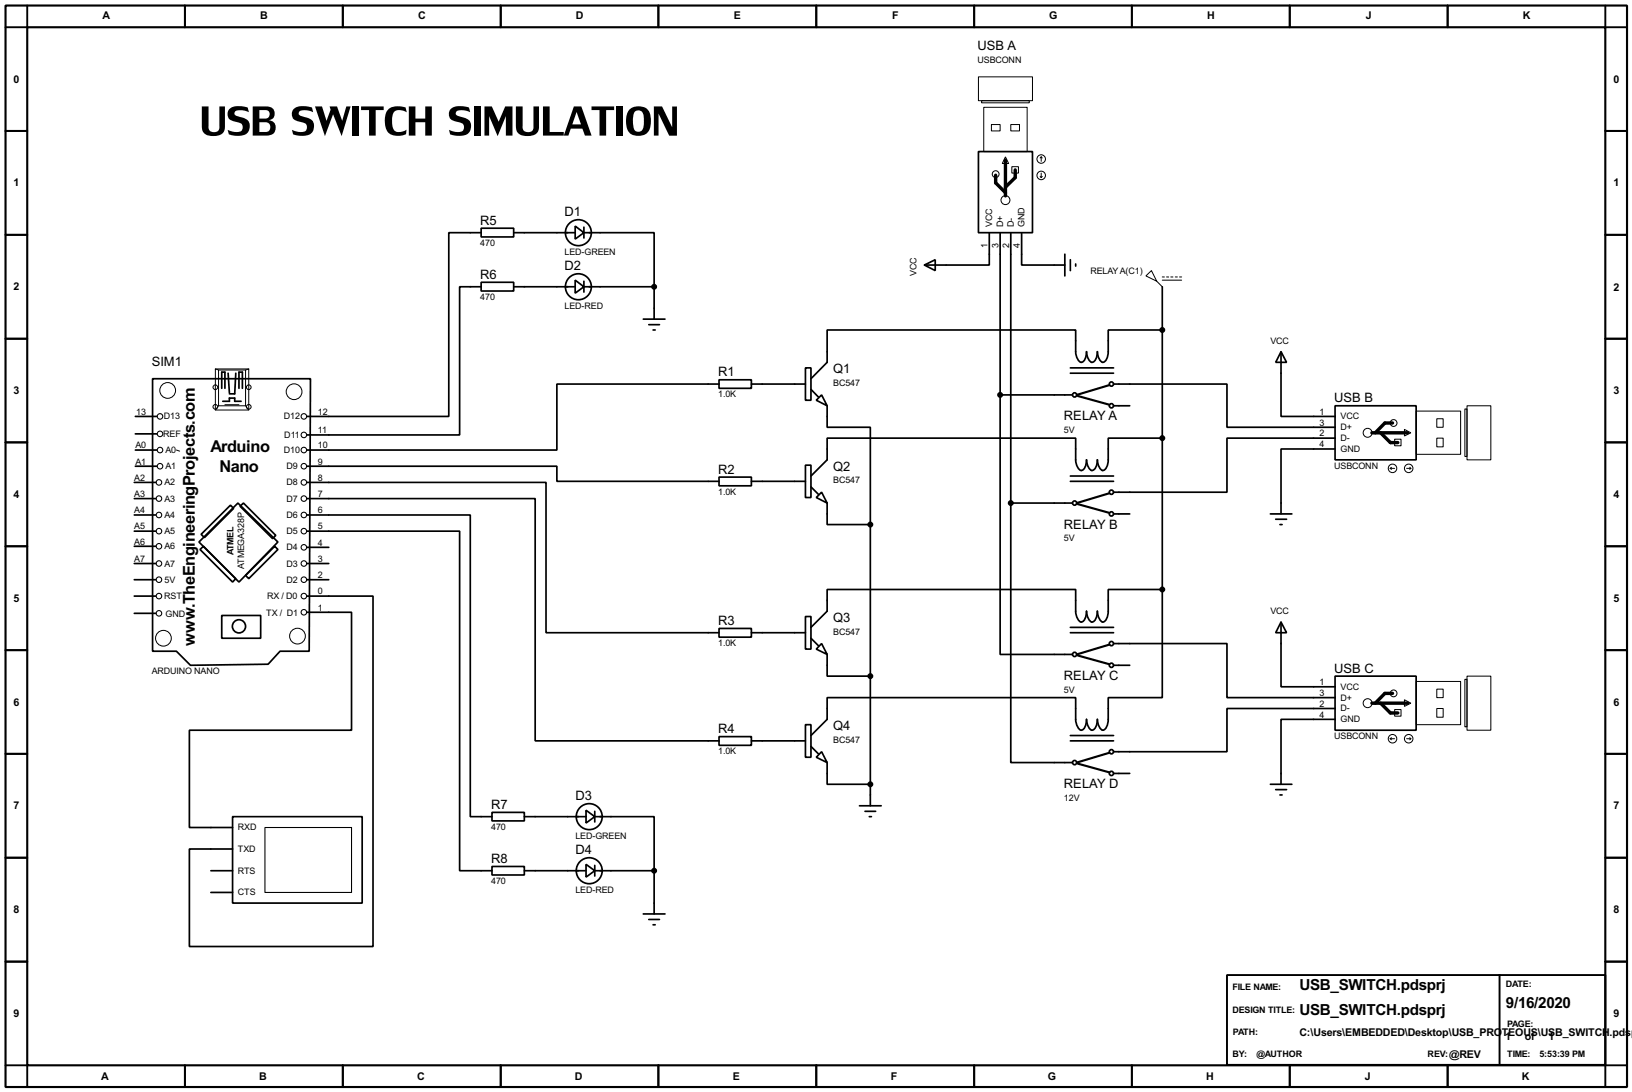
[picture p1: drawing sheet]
<svg xmlns="http://www.w3.org/2000/svg" width="383mm" height="256mm" viewBox="0 0 383 256" stroke-linecap="round" stroke-linejoin="round" font-family="sans-serif">
<path d="M1.3 1.3h381v254h-381zM6.4 6.4h370.8v243.8h-370.8zM253.3 93l7.4 2.1M260.7 90.5l-7.7 2.3M253.3 118.4l7.4 2.1M260.7 115.9l-7.7 2.3M253.3 154l7.4 2M260.7 151.4l-7.7 2.3M253.3 179.4l7.4 2M260.7 176.8l-7.7 2.3" fill="none" stroke="#000" stroke-width=".5"/>
<g fill="none" stroke="#000" stroke-width=".45">
<path d="M6.4 1.3v5.1h-5.1M43.5 1.3v5.1M80.6 1.3v5.1M117.7 1.3v5.1M154.7 1.3v5.1M191.8 1.3v5.1M228.9 1.3v5.1M266 1.3v5.1M303.1 1.3v5.1M340.2 1.3v5.1M377.2 1.3v5.1h5.1M1.3 30.8h5.1"/>
<path d="M377.2 30.8h5.1M1.3 55.2h5.1M377.2 55.2h5.1M1.3 79.6h5.1M377.2 79.6h5.1M1.3 103.9h5.1M377.2 103.9h5.1M1.3 128.3h5.1M377.2 128.3h5.1M1.3 152.7h5.1M377.2 152.7h5.1M1.3 177.1h5.1"/>
<path d="M377.2 177.1h5.1M1.3 201.5h5.1M377.2 201.5h5.1M1.3 225.9h5.1M288.3 229h88.9v21.1h-88.9zM352.4 229v21.1M377.2 225.9h5.1M1.3 250.2h5.1v5.1M43.5 250.2v5.1M80.6 250.2v5.1M117.7 250.2v5.1M154.7 250.2v5.1"/>
<path d="M191.8 250.2v5.1M228.9 250.2v5.1M266 250.2v5.1M303.1 250.2v5.1M340.2 250.2v5.1M382.3 250.2h-5.1v5.1"/>
</g>
<g fill="none" stroke="#000" stroke-width=".4">
<path d="M229.9 35.6h12.7v19.1h-12.7zM113.1 53.6h7.6v2.1h-7.6zM113.1 54.7h-7.6v43.1h-33.3M120.7 54.7h14.5M135.2 53.1l2 1.6-2 1.5zM137.2 54.7h16.5v12.7M137.2 53.4v2.5M232.5 54.7v7.6h-15.3M235 54.7v38.1M237.5 54.7v63.5M240.1 54.7v7.6h10.1M250.2 59.7v5.1"/>
<path d="M113.1 66.3h7.6v2.1h-7.6zM113.1 67.4h-5.1v34.8h-35.8M120.7 67.4h14.5M135.2 65.8l2 1.6-2 1.5zM137.2 67.4h16.5M137.2 66.1v2.5M151.2 75h5.1M152.5 76.3h2.5M153.5 77.5h.5M153.7 67.4v7.6M217.2 62.3l2.6-1.3v2.6zM251.5 61v2.6"/>
<path d="M252.8 62v.5M273.1 77.5h-12.7v2.6a7.9 7.9 0 0 1-.4 4.2 .88 .88 0 0 1-.8 .8 .88 .88 0 0 1-.9-.8l-.4-1.7a2.24 2.24 0 0 1-1.3 2.5 2.65 2.65 0 0 1-1.3-2.5v.6a2.01 2.01 0 0 1-1.2 1.9 2.58 2.58 0 0 1-1.3-2.5v-5.1h-58.4v7.6l-3.8 3.9M273.1 67.4v71.1M31.8 97.8h5.1M35.9 89h37.1l-.3 64h-6.9l-2.8 3-18.2 .3-3.3-3.3h-5.6zM52.1 91.2v-3.8h.8v3.8M52.4 94.3h1.5v-.8h1.3v.8h1.5M53.6 87.7l.3 4.6M55.4 87.7l-.2 4.8h-1.3M56.2 91.2v-3.8h.8v3.8M169 89.2h7.6v2h-7.6zM169 90.2h-38.1v15.5h-58.7"/>
<path d="M176.6 90.2h12.7M189.3 86.4h1.3v7.6h-1.3zM190.6 91.5l1.7 1.8M191.8 94l1.3-1.2 1.3 2.5zM194.4 95.3v5.1h10.1v22.8M235 92.8v60.9h17M235 92.8h17M251.5 86.4h10.2M251.5 87.7h10.2M261.7 90.2h26.6v10.2h25.4M261.7 95.3h3.8M301 82.6l1.3 2.5h-2.5z"/>
<path d="M301 82.6v15.2h12.7M313.7 95.3h19.1v12.7h-19.1zM31.6 117.1h5M31.6 113.3h5M31.8 109.5h5.1M31.8 105.7h5.1M31.8 101.9h5.1M56.4 118.9l.8-.7 7.6 7.6-.7 .7zM72.2 109.5h58.7v3.6h38.1M72.2 113.3h56.1v35.3h40.7M72.2 117.1h53.6v56.9h43.2M169 112.1h7.6v2h-7.6z"/>
<path d="M176.6 113.1h12.7M189.3 109.3h1.3v7.6h-1.3zM190.6 114.4l1.7 1.7M191.8 116.9l1.3-1.3 1.3 2.6zM194.4 118.2v5h10.1M237.5 118.2v60.9h14.5M237.5 118.2h14.5M251.5 113.1h10.2M251.5 111.8h10.2M273.1 102.9h-12.7v2.6a7.9 7.9 0 0 1-.4 4.2 .88 .88 0 0 1-.8 .8 .88 .88 0 0 1-.9-.8l-.4-1.7a2.24 2.24 0 0 1-1.3 2.5 2.65 2.65 0 0 1-1.3-2.5v.6a2.01 2.01 0 0 1-1.2 1.9 2.58 2.58 0 0 1-1.3-2.5v-5.1h-58.4v5.1l-3.8 3.8M313.7 102.9h-25.4v12.7h-26.6M313.7 105.5h-12.7v15.2"/>
<path d="M31.6 136.2h5M31.6 132.4h5M31.6 124.8h5M31.6 121h5M31.6 128.3h5M46.8 127.3l9.1-9.1 9.4 9.1-9.1 9.4zM47 129.1l.8-.8 7.6 7.6-.7 .8zM47.3 125.5l6.9-6.8 .7 .7-6.8 6.9zM57.7 135.2l6.9-6.9 .7 .8-6.8 6.8zM72.2 121h38.3v70.8h5.1M72.2 124.8h35.8v79.7h7.6M72.2 136.2h5.1"/>
<path d="M72.2 132.4h5.1M72.2 128.6h5.1M204.5 123.2v66.1M261.7 120.7h3.8M273.1 138.5h-12.7v2.5a8.1 8.1 0 0 1-.4 4.3 .9 .9 0 0 1-1.2 .7l-.7-1.2-.2-1.2-.1 .6a2.04 2.04 0 0 1-1.2 1.9 2.75 2.75 0 0 1-1.3-2.5v.6a2.08 2.08 0 0 1-1.2 1.9 2.67 2.67 0 0 1-1.3-2.5v-5.1h-58.4v5.1l-3.8 3.8M273.1 138.5v25.4h-12.7v2.5a8.1 8.1 0 0 1-.4 4.3 .9 .9 0 0 1-1.2 .7l-.7-1.2-.2-1.2-.1 .6a2.04 2.04 0 0 1-1.2 1.9 2.75 2.75 0 0 1-1.3-2.5v.6a2.08 2.08 0 0 1-1.2 1.9 2.67 2.67 0 0 1-1.3-2.5v-5.1h-58.4v5.1l-3.8 3.8M298.5 120.7h5.1M299.8 122h2.5M300.8 123.2h.5M31.6 140h5M31.6 144.1h5M52.1 144.6h9.2v5.3h-9.2z"/>
<path d="M72.2 143.8h10.4v27.7h-38.1v22.9h10.2M72.2 140h15.5v82.3h-43.2v-22.9h10.2M169 147.6h7.6v2.1h-7.6zM176.6 148.6h12.7M189.3 144.8h1.3v7.7h-1.3zM190.6 149.9l1.7 1.8M193.1 151.2l1.3 2.5-2.6-1.2zM194.4 153.7v5.1h10.1M251.5 148.6h10.2M251.5 147.4h10.2M261.7 151.2h26.6v12.7h25.4M261.7 156.3h3.8"/>
<path d="M301 146.1l1.3 2.5h-2.5zM301 146.1v15.2h12.7M313.7 158.8h19.1v12.7h-19.1zM169 173h7.6v2.1h-7.6zM176.6 174h12.7M189.3 170.2h1.3v7.7h-1.3zM190.6 175.3l1.7 1.8M193.1 176.6l1.3 2.5-2.6-1.2zM194.4 179.1v5.1h10.1M251.5 174h10.2M251.5 172.8h10.2M313.7 166.4h-25.4v10.2h-26.6"/>
<path d="M313.7 169h-12.7v15.2M54.7 191.8h30.4v20.3h-30.4zM115.6 190.8h7.6v2h-7.6zM123.2 191.8h14.5M137.7 190.3l2.1 1.5-2.1 1.5zM139.8 191.8h13.9v12.7M139.8 190.6v2.5M202 189.3h5.1M203.3 190.6h2.5M204.3 191.8h.5M261.7 181.7h3.8M298.5 184.2h5.1"/>
<path d="M299.8 185.5h2.5M300.8 186.7h.5M49.6 204.5h5.1M49.6 209.6h5.1M115.6 203.5h7.6v2h-7.6zM123.2 204.5h14.5M137.7 203l2.1 1.5-2.1 1.5zM139.8 204.5h13.9M139.8 203.3v2.5M151.2 214.7h5.1M152.5 216h2.5M153.5 217.2h.5"/>
<path d="M153.7 204.5v10.2"/>
<circle cx="135.9" cy="54.7" r="3.1"/>
<circle cx="135.9" cy="67.4" r="3.1"/>
<circle cx="252.5" cy="92.8" r=".5"/>
<circle cx="261.1" cy="95.3" r=".5"/>
<circle cx="261.1" cy="90.2" r=".5"/>
<circle cx="252.5" cy="118.2" r=".5"/>
<circle cx="261.1" cy="115.6" r=".5"/>
<circle cx="261.1" cy="120.7" r=".5"/>
<circle cx="56.1" cy="147.1" r="1.55"/>
<circle cx="252.5" cy="153.7" r=".5"/>
<circle cx="261.1" cy="151.2" r=".5"/>
<circle cx="261.1" cy="156.3" r=".5"/>
<circle cx="252.5" cy="179.1" r=".5"/>
<circle cx="261.1" cy="176.6" r=".5"/>
<circle cx="138.4" cy="191.8" r="3.1"/>
<circle cx="261.1" cy="181.7" r=".5"/>
<circle cx="138.4" cy="204.5" r="3.1"/>
</g>
<g fill="none" stroke="#000" stroke-width=".23">
<path d="M229.9 18.1h12.7v5.6h-12.7zM230.7 23.7h11.2v.5h-11.2zM231.2 25.2h10.2v10.4h-10.2zM233 29.3h2v1.5h-2zM236.3 36.9l.7 1.5h-1.5zM237.5 29.3h2.1v1.5h-2.1zM237.8 39.2h1.5v1.5h-1.5zM244.7 36.9v1M244.7 36.9l-.3 .2M244.7 36.9l.2 .2M244.4 41.5l.3 .2M244.7 40.7v1"/>
<path d="M244.9 41.5l-.2 .2M269.3 64.8l1.3-1.2 1.2 2.5zM271.8 66.1l1.3 1.3M273.1 65.1h.5M273.1 65.8h4.6M274.1 65.1h.5M275.1 65.1h.5M276.2 65.1h.5M277.2 65.1h.5M50.6 86.7h7.9v9.6h-7.9zM50.6 86.7l.8 .2M51.4 86.9h6.3v8.4h-6.3z"/>
<path d="M51.4 95.3l-.8 1M52.9 95.1h3.3M57.7 95.3l.8 1M58.5 86.7l-.8 .2M332.8 96.6h10.4v10.1h-10.4zM337.6 98.4h1.5v2h-1.5zM344.2 96.1h.5v11.1h-.5zM344.7 95.3h5.6v12.7h-5.6zM41.5 105.7l.7 .3M326.7 110l.3 .3M326.7 110h1M327 109.8l-.3 .2"/>
<path d="M327.7 103.2h1.5v1.5h-1.5zM330 100.9l1.5 .8-1.5 .7zM330.5 110h1M331.3 109.8l.2 .2M331.5 110l-.2 .3M337.6 102.9h1.5v2.1h-1.5zM344.2 159.6h.5v11.1h-.5zM344.7 158.8h5.6v12.7h-5.6zM326.7 173.5l.3 .3M326.7 173.5h1M327 173.3l-.3 .2M327.7 166.7h1.5v1.5h-1.5z"/>
<path d="M330 164.4l1.5 .8-1.5 .7zM330.5 173.5h1M331.3 173.3l.2 .2M331.5 173.5l-.2 .3M332.8 160.1h10.4v10.1h-10.4zM337.6 166.4h1.5v2.1h-1.5zM337.6 161.9h1.5v2h-1.5z"/>
<circle cx="244.6" cy="37.4" r="1"/>
<circle cx="233.9" cy="40.9" r=".8"/>
<circle cx="236.2" cy="47" r="1.05"/>
<circle cx="244.6" cy="41.2" r="1"/>
<circle cx="39.4" cy="91.7" r="1.85"/>
<circle cx="50.6" cy="91" r=".55"/>
<circle cx="50.6" cy="95.6" r=".55"/>
<circle cx="58.4" cy="91" r=".55"/>
<circle cx="58.4" cy="95.6" r=".55"/>
<circle cx="69.1" cy="92" r="1.85"/>
<circle cx="327.4" cy="99.4" r=".8"/>
<circle cx="321.3" cy="101.7" r="1.05"/>
<circle cx="327.2" cy="110" r="1"/>
<circle cx="331" cy="110" r="1"/>
<circle cx="38.4" cy="149.9" r="1.85"/>
<circle cx="69.9" cy="149.4" r="1.85"/>
<circle cx="321.3" cy="165.2" r="1.05"/>
<circle cx="327.2" cy="173.5" r="1"/>
<circle cx="327.4" cy="162.9" r=".8"/>
<circle cx="331" cy="173.5" r="1"/>
</g>
<g fill="none" stroke="#000" stroke-width=".25">
<path d="M62.3 194.4h20.3v15.2h-20.3z"/>
<circle cx="37.6" cy="97.8" r=".65"/>
<circle cx="71.4" cy="97.8" r=".65"/>
<circle cx="37.3" cy="117.1" r=".65"/>
<circle cx="37.3" cy="113.3" r=".65"/>
<circle cx="37.6" cy="101.9" r=".65"/>
<circle cx="37.6" cy="105.7" r=".65"/>
<circle cx="37.6" cy="109.5" r=".65"/>
<circle cx="71.4" cy="117.1" r=".65"/>
<circle cx="71.4" cy="113.3" r=".65"/>
<circle cx="71.4" cy="102.2" r=".65"/>
<circle cx="71.4" cy="105.7" r=".65"/>
<circle cx="71.4" cy="109.5" r=".65"/>
<circle cx="37.3" cy="121" r=".65"/>
<circle cx="37.3" cy="136.2" r=".65"/>
<circle cx="37.3" cy="124.8" r=".65"/>
<circle cx="37.3" cy="128.3" r=".65"/>
<circle cx="37.3" cy="132.4" r=".65"/>
<circle cx="71.4" cy="124.8" r=".65"/>
<circle cx="71.4" cy="121" r=".65"/>
<circle cx="71.4" cy="132.4" r=".65"/>
<circle cx="71.4" cy="128.6" r=".65"/>
<circle cx="71.4" cy="136.2" r=".65"/>
<circle cx="37.3" cy="144.1" r=".65"/>
<circle cx="37.3" cy="140" r=".65"/>
<circle cx="71.4" cy="143.8" r=".65"/>
<circle cx="71.4" cy="140" r=".65"/>
</g>
<path d="M236.3 37.6v8.4M238.6 39.9v1.8l-2.3 2.3M234 41.2v1.8l2.3 2.3M327.2 99.4h-1.8l-2.2 2.3M322.4 101.7h8.4M324.4 101.7l2.3 2.3h1.8M322.4 165.2h8.4M324.4 165.2l2.3 2.3h1.8M327.2 162.9h-1.8l-2.2 2.3" fill="none" stroke="#000" stroke-width=".8"/>
<g fill="#000" stroke="#000" stroke-width=".4">
<circle cx="153.7" cy="67.4" r=".5"/>
<circle cx="273.1" cy="77.5" r=".5"/>
<circle cx="235" cy="92.8" r=".5"/>
<circle cx="237.5" cy="118.2" r=".5"/>
<circle cx="273.1" cy="102.9" r=".5"/>
<circle cx="204.5" cy="123.2" r=".5"/>
<circle cx="273.1" cy="138.5" r=".5"/>
<circle cx="204.5" cy="158.8" r=".5"/>
<circle cx="204.5" cy="184.2" r=".5"/>
<circle cx="153.7" cy="204.5" r=".5"/>
</g>
<text font-size="14" x="47" y="31.8">USB SWITCH SIMULATION</text>
<g font-size="4.3">
<text x="49.5" y="106.2">Arduino</text>
<text x="51.6" y="110.8">Nano</text>
<text x="45.8" y="151.7" transform="rotate(-90 45.8 151.7)">www.TheEngineeringProjects.com</text>
</g>
<g font-size="4">
<text x="305.4" y="232.6">USB_SWITCH.pdsprj</text>
<text x="305.4" y="238.4">USB_SWITCH.pdsprj</text>
<text x="353.9" y="236.7">9/16/2020</text>
</g>
<g font-size="3.4">
<text x="229.7" y="11.8">USB A</text>
<text x="112.9" y="52.8">R5</text>
<text x="132.7" y="50.8">D1</text>
<text x="112.9" y="65.5">R6</text>
<text x="132.7" y="63.5">D2</text>
<text x="35.7" y="86">SIM1</text>
<text x="168.8" y="88.4">R1</text>
<text x="195.8" y="87.7">Q1</text>
<text x="313.5" y="94.5">USB B</text>
<text x="250" y="98.8">RELAY A</text>
<text x="168.8" y="111.3">R2</text>
<text x="195.8" y="110.6">Q2</text>
<text x="250" y="124.2">RELAY B</text>
<text x="168.8" y="146.8">R3</text>
<text x="195.8" y="146.1">Q3</text>
<text x="250" y="159.7">RELAY C</text>
<text x="313.5" y="158">USB C</text>
<text x="168.8" y="172.2">R4</text>
<text x="195.8" y="171.5">Q4</text>
<text x="250" y="185.1">RELAY D</text>
<text x="115.4" y="190">R7</text>
<text x="135.2" y="188">D3</text>
<text x="115.4" y="202.7">R8</text>
<text x="135.2" y="200.7">D4</text>
</g>
<g font-size="2.8">
<text x="24.1" y="4.5">A</text>
<text x="61.2" y="4.5">B</text>
<text x="98.2" y="4.5">C</text>
<text x="135.3" y="4.5">D</text>
<text x="172.5" y="4.5">E</text>
<text x="209.6" y="4.5">F</text>
<text x="246.5" y="4.5">G</text>
<text x="283.7" y="4.5">H</text>
<text x="321" y="4.5">J</text>
<text x="357.9" y="4.5">K</text>
<text x="3.2" y="19.4">0</text>
<text x="379.1" y="19.4">0</text>
<text x="3.2" y="43.8">1</text>
<text x="379.1" y="43.8">1</text>
<text x="3.2" y="68.2">2</text>
<text x="379.1" y="68.4">2</text>
<text x="3.2" y="92.6">3</text>
<text x="379.1" y="92.6">3</text>
<text x="3.2" y="117">4</text>
<text x="379.1" y="117">4</text>
<text x="3.2" y="141.4">5</text>
<text x="379.1" y="141.4">5</text>
<text x="3.2" y="165.8">6</text>
<text x="379.1" y="165.8">6</text>
<text x="3.2" y="190.1">7</text>
<text x="379.1" y="190.1">7</text>
<text x="3.2" y="214.5">8</text>
<text x="379.1" y="214.5">8</text>
<text x="3.2" y="238.9">9</text>
<text x="379.1" y="238.9">9</text>
<text x="305.4" y="243.3">C:\Users\EMBEDDED\Desktop\USB_PRO</text>
<text x="352.9" y="243.3">TEOUS\USB_SWITCH.pdsp</text>
<text x="353.7" y="244.4">1</text>
<text x="358.3" y="244.4">of</text>
<text x="363.9" y="244.4">1</text>
<text x="340.5" y="248.4">@REV</text>
<text x="23.8" y="253.6">A</text>
<text x="60.9" y="253.6">B</text>
<text x="98" y="253.6">C</text>
<text x="135.1" y="253.6">D</text>
<text x="172.2" y="253.6">E</text>
<text x="209.4" y="253.6">F</text>
<text x="246.2" y="253.6">G</text>
<text x="283.4" y="253.6">H</text>
<text x="320.7" y="253.6">J</text>
<text x="357.6" y="253.6">K</text>
</g>
<g font-size="2.4">
<text x="229.7" y="14.8">USBCONN</text>
<text x="233.2" y="53.4" transform="rotate(-90 233.2 53.4)">VCC</text>
<text x="235.7" y="53.3" transform="rotate(-90 235.7 53.3)">D+</text>
<text x="238.2" y="53.3" transform="rotate(-90 238.2 53.3)">D-</text>
<text x="240.8" y="53.3" transform="rotate(-90 240.8 53.3)">GND</text>
<text x="112.9" y="57.8">470</text>
<text x="132.7" y="59.8">LED-GREEN</text>
<text x="232.1" y="58.4" transform="rotate(-90 232.1 58.4)">1</text>
<text x="234.6" y="58.3" transform="rotate(-90 234.6 58.3)">3</text>
<text x="237.1" y="58.3" transform="rotate(-90 237.1 58.3)">2</text>
<text x="239.7" y="58.3" transform="rotate(-90 239.7 58.3)">4</text>
<text x="215.4" y="64.8" transform="rotate(-90 215.4 64.8)">VCC</text>
<text x="256.2" y="64.2">RELAYA(C1)</text>
<text x="112.9" y="70.5">470</text>
<text x="132.7" y="72.5">LED-RED</text>
<text x="298.5" y="80.8">VCC</text>
<text x="168.8" y="93.3">1.0K</text>
<text x="195.8" y="90.7">BC547</text>
<text x="32" y="97.4">13</text>
<text x="38.5" y="98.5">D13</text>
<text x="66.7" y="98.5">D12</text>
<text x="74.7" y="101.8">11</text>
<text x="74.7" y="97.4">12</text>
<text x="250" y="101.7">5V</text>
<text x="310.1" y="97.4">1</text>
<text x="310.1" y="100">3</text>
<text x="315" y="98.5">VCC</text>
<text x="315" y="101.1">D+</text>
<text x="31.8" y="105.3">A0</text>
<text x="38.4" y="102.6">REF</text>
<text x="38.9" y="106.4">A0</text>
<text x="66.7" y="106.4">D10</text>
<text x="66.8" y="102.9">D11</text>
<text x="74.7" y="105.3">10</text>
<text x="310.1" y="102.5">2</text>
<text x="310.1" y="105.1">4</text>
<text x="315" y="103.6">D-</text>
<text x="315" y="106.2">GND</text>
<text x="31.6" y="112.9">A2</text>
<text x="31.8" y="109.1">A1</text>
<text x="38.9" y="110.2">A1</text>
<text x="67.3" y="110.2">D9</text>
<text x="74.7" y="112.9">8</text>
<text x="74.7" y="109.1">9</text>
<text x="195.8" y="113.5">BC547</text>
<text x="313.5" y="110.1">USBCONN</text>
<text x="31.6" y="116.7">A3</text>
<text x="38.7" y="117.8">A3</text>
<text x="38.7" y="114">A2</text>
<text x="67.3" y="114">D8</text>
<text x="67.3" y="117.8">D7</text>
<text x="74.7" y="116.7">7</text>
<text x="168.8" y="116.2">1.0K</text>
<text x="31.6" y="124.4">A5</text>
<text x="31.6" y="120.6">A4</text>
<text x="38.7" y="125.5">A5</text>
<text x="38.7" y="121.7">A4</text>
<text x="67.3" y="121.7">D6</text>
<text x="67.3" y="125.5">D5</text>
<text x="74.7" y="124.4">5</text>
<text x="74.7" y="120.6">6</text>
<text x="31.6" y="127.9">A6</text>
<text x="31.6" y="132">A7</text>
<text x="38.7" y="129">A6</text>
<text x="54.9" y="130.4" transform="rotate(-90 54.9 130.4)">ATMEL</text>
<text x="67.3" y="129.3">D4</text>
<text x="74.7" y="132">3</text>
<text x="74.7" y="128.2">4</text>
<text x="250" y="127.1">5V</text>
<text x="38.7" y="136.9">5V</text>
<text x="38.7" y="133.1">A7</text>
<text x="57.3" y="133.7" transform="rotate(-90 57.3 133.7)">ATMEGA328P</text>
<text x="67.3" y="133.1">D3</text>
<text x="67.3" y="136.9">D2</text>
<text x="74.7" y="135.8">2</text>
<text x="38.6" y="140.7">RST</text>
<text x="62.8" y="140.7">RX / D0</text>
<text x="74.7" y="139.6">0</text>
<text x="74.7" y="143.4">1</text>
<text x="38.9" y="145">GND</text>
<text x="62.6" y="144.8">TX / D1</text>
<text x="195.8" y="149.1">BC547</text>
<text x="298.5" y="144.3">VCC</text>
<text x="168.8" y="151.8">1.0K</text>
<text x="35.7" y="158.4">ARDUINO NANO</text>
<text x="310.1" y="160.9">1</text>
<text x="250" y="162.7">5V</text>
<text x="310.1" y="163.5">3</text>
<text x="310.1" y="166">2</text>
<text x="315" y="162">VCC</text>
<text x="315" y="164.6">D+</text>
<text x="315" y="167.1">D-</text>
<text x="310.1" y="168.6">4</text>
<text x="313.5" y="173.6">USBCONN</text>
<text x="315" y="169.7">GND</text>
<text x="168.8" y="177.2">1.0K</text>
<text x="195.8" y="174.5">BC547</text>
<text x="250" y="188">12V</text>
<text x="55.9" y="195.1">RXD</text>
<text x="115.4" y="194.9">470</text>
<text x="135.2" y="197">LED-GREEN</text>
<text x="55.9" y="200.1">TXD</text>
<text x="55.9" y="205.2">RTS</text>
<text x="115.4" y="207.6">470</text>
<text x="135.2" y="209.7">LED-RED</text>
<text x="55.9" y="210.3">CTS</text>
<text x="289.6" y="232.4">FILE NAME:</text>
<text x="353.9" y="231.9">DATE:</text>
<text x="289.6" y="237.9">DESIGN TITLE:</text>
<text x="289.7" y="243.2">PATH:</text>
<text x="354.1" y="241.3">PAGE:</text>
<text x="289.6" y="248.2">BY:</text>
<text x="295.2" y="248.2">@AUTHOR</text>
<text x="335.5" y="248.3">REV:</text>
<text x="354.2" y="248.3">TIME:</text>
<text x="361.7" y="248.3">5:53:39 PM</text>
</g>
</svg>
